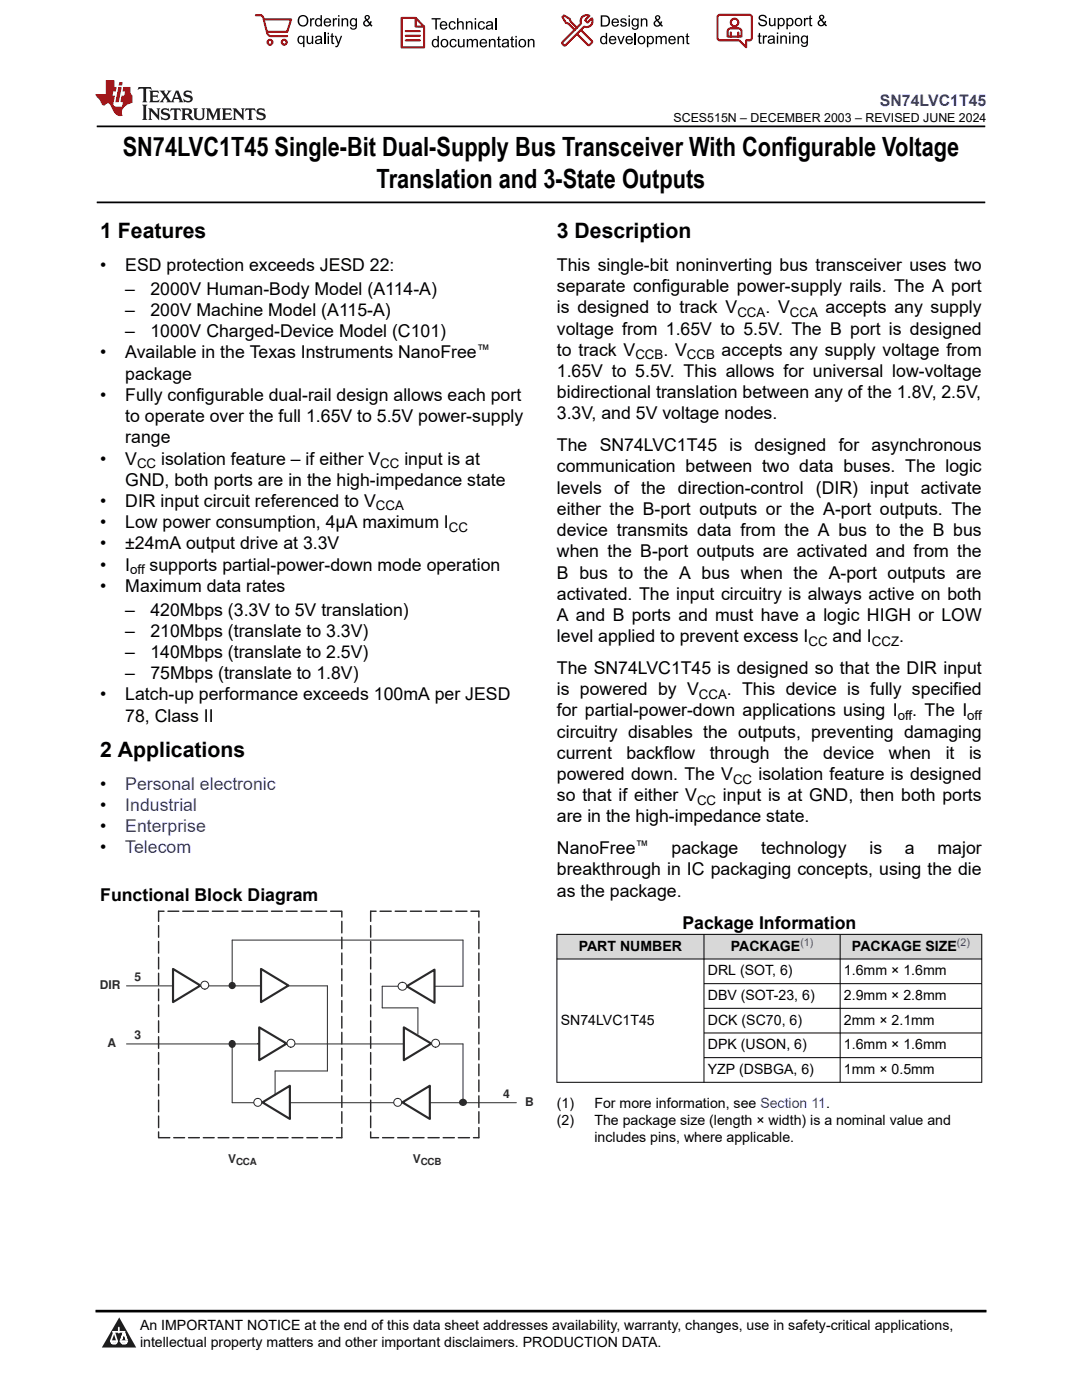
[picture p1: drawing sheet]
<svg xmlns="http://www.w3.org/2000/svg" width="216mm" height="279mm" viewBox="0 0 216 279" stroke-linecap="round" stroke-linejoin="round" font-family="sans-serif">
<path d="M19.3 25.2h177.3M19.3 40.4h177.3" fill="none" stroke="#000" stroke-width=".35"/>
<path d="M46.3 187.6h46.1M76.3 196.8h16.1M25.2 208.3h67.2M46.3 220.1h56.7" fill="none" stroke="#2b292a" stroke-width=".2"/>
<circle cx="92.4" cy="220" r=".61" fill="#2b292a"/>
<g fill="none" stroke="#2b292a" stroke-width=".29">
<path d="M92.4 220.1h.1"/>
<circle cx="92.4" cy="220" r=".61"/>
</g>
<path d="M51.7 205l5.5 3.3-5.5 3.3z" fill="#fff"/>
<path d="M51.7 205l5.5 3.3-5.5 3.3z" fill="none" stroke="#2b292a" stroke-width=".43"/>
<path d="M51.4 208.3h.1" fill="none" stroke="#2b292a" stroke-width=".29"/>
<path d="M58.1 208.3h.1" fill="none" stroke="#2b292a" stroke-width=".2"/>
<circle cx="58.1" cy="208.2" r=".79" fill="#fff"/>
<g fill="none" stroke="#2b292a" stroke-width=".2">
<path d="M25.2 196.8h40.1"/>
<circle cx="58.1" cy="208.2" r=".79"/>
</g>
<circle cx="46.3" cy="196.7" r=".58" fill="#2b292a"/>
<g fill="none" stroke="#2b292a" stroke-width=".29">
<path d="M46.3 196.8h.1"/>
<circle cx="46.3" cy="196.7" r=".58"/>
</g>
<path d="M34.5 193.4l5.5 3.3-5.5 3.3z" fill="#fff"/>
<path d="M34.5 193.4l5.5 3.3-5.5 3.3z" fill="none" stroke="#2b292a" stroke-width=".43"/>
<path d="M40 196.7h.1" fill="none" stroke="#2b292a" stroke-width=".29"/>
<path d="M40.9 196.6h.1" fill="none" stroke="#2b292a" stroke-width=".2"/>
<circle cx="40.9" cy="196.6" r=".79" fill="#fff"/>
<g fill="none" stroke="#2b292a" stroke-width=".2">
<path d="M46.3 187.6v9.2"/>
<circle cx="40.9" cy="196.6" r=".79"/>
</g>
<path d="M52.4 220l5.4-3.3v6.6z" fill="#fff"/>
<path d="M52.4 220l5.4-3.3v6.6z" fill="none" stroke="#2b292a" stroke-width=".43"/>
<path d="M52.4 220h.1" fill="none" stroke="#2b292a" stroke-width=".29"/>
<path d="M51.5 220.1h.1" fill="none" stroke="#2b292a" stroke-width=".2"/>
<circle cx="51.4" cy="220" r=".79" fill="#fff"/>
<g fill="none" stroke="#2b292a" stroke-width=".2">
<path d="M76.3 196.8v4.3"/>
<circle cx="51.4" cy="220" r=".79"/>
</g>
<path d="M52.1 193.4l5.5 3.3-5.5 3.3z" fill="#fff"/>
<path d="M52.1 193.4l5.5 3.3-5.5 3.3z" fill="none" stroke="#2b292a" stroke-width=".43"/>
<path d="M65.3 196.8v16.9h-10.4v4.8M92.4 187.6v9.2M46.3 208.3v11.8" fill="none" stroke="#2b292a" stroke-width=".2"/>
<circle cx="46.3" cy="208.3" r=".61" fill="#2b292a"/>
<g fill="none" stroke="#2b292a" stroke-width=".29">
<path d="M46.3 208.3h.1"/>
<circle cx="46.3" cy="208.3" r=".61"/>
</g>
<path d="M80.3 220l5.5-3.3v6.6z" fill="#fff"/>
<path d="M80.3 220l5.5-3.3v6.6z" fill="none" stroke="#2b292a" stroke-width=".43"/>
<path d="M80.3 220h.1" fill="none" stroke="#2b292a" stroke-width=".29"/>
<path d="M79.4 220.1h.1" fill="none" stroke="#2b292a" stroke-width=".2"/>
<circle cx="79.4" cy="220" r=".79" fill="#fff"/>
<circle cx="79.4" cy="220" r=".79" fill="none" stroke="#2b292a" stroke-width=".2"/>
<path d="M80.6 205l5.5 3.3-5.5 3.3z" fill="#fff"/>
<path d="M80.6 205l5.5 3.3-5.5 3.3z" fill="none" stroke="#2b292a" stroke-width=".43"/>
<path d="M86.9 208.3h.1" fill="none" stroke="#2b292a" stroke-width=".2"/>
<circle cx="86.9" cy="208.2" r=".79" fill="#fff"/>
<g fill="none" stroke="#2b292a" stroke-width=".2">
<path d="M92.4 208.3v11.8"/>
<circle cx="86.9" cy="208.2" r=".79"/>
</g>
<path d="M81.2 196.8l5.5-3.3v6.6z" fill="#fff"/>
<path d="M81.2 196.8l5.5-3.3v6.6z" fill="none" stroke="#2b292a" stroke-width=".43"/>
<path d="M81.2 196.8h.1" fill="none" stroke="#2b292a" stroke-width=".29"/>
<path d="M80.3 196.9h.1" fill="none" stroke="#2b292a" stroke-width=".2"/>
<circle cx="80.3" cy="196.9" r=".82" fill="#fff"/>
<g fill="none" stroke="#2b292a" stroke-width=".2">
<path d="M76.3 201.1h7.1v5.3"/>
<circle cx="80.3" cy="196.9" r=".82"/>
</g>
<path d="M74 181.9h21.6M95.6 227.1h-21.6" fill="none" stroke="#2b292a" stroke-width=".29" stroke-dasharray="2.2 .8" stroke-dashoffset="1.2"/>
<path d="M68.2 181.9v45.2M95.6 181.9v45.2M31.6 227.1v-45.2M74 227.1v-45.2" fill="none" stroke="#2b292a" stroke-width=".29" stroke-dasharray="2.3 .9" stroke-dashoffset="1.2"/>
<path d="M31.6 181.9h36.6M68.2 227.1h-36.6" fill="none" stroke="#2b292a" stroke-width=".29" stroke-dasharray="2.2 .8" stroke-dashoffset="1.1"/>
<g fill="#d8d8d8">
<path d="M111.1 186.5h84.8v4.9h-84.8z" fill-rule="evenodd"/>
<path d="M111.2 186.5h29.2v4.8h-29.2z" fill-rule="evenodd"/>
<path d="M140.5 186.5h27.1v4.8h-27.1z" fill-rule="evenodd"/>
<path d="M167.7 186.5h28.1v4.8h-28.1z" fill-rule="evenodd"/>
</g>
<path d="M111.1 186.5h84.9M111.1 191.4h84.9M111.1 186.4v29.7M140.5 186.4v29.7M140.5 196.3h55.5M167.6 186.4v29.7M195.9 186.4v29.7M111.1 216h84.9M140.5 201.2h55.5M140.5 206.2h55.5M140.5 211.1h55.5" fill="none" stroke="#000" stroke-width=".2"/>
<path d="M0 0h215.9v23.8h-215.9z" fill-rule="evenodd" fill="#fff"/>
<path d="M27.7 17.4l-.2 .6 .5-.3h.6v.1v2.2l-.2 .4h1l-.2-.4v-2.2v-.1h.5l.5 .3-.1-.6zM29.8 18.1l.2 .4v1.5l-.2 .4h1.9l.1-.6a1.08 1.08 0 0 1-1.3 .2v-.7h.6l.4 .2v-.6l-.4 .2h-.6v-.6l.2-.1a1 1 0 0 1 1 .2l-.1-.5zM31.8 18.1l1 1.1-1 1.2h.9l-.2-.2 .4-.7 .5 .7-.2 .2h1.6l-.2-.2 .1-.4h1l.1 .4-.1 .2h.9l-.2-.3-.8-2h-.5l-1 2.2-.8-1.1 .9-1.1h-.8l.2 .2-.5 .7-.3-.7 .1-.2zM35.2 18.5l.4 1h-.8zM36.8 18.2a.65 .65 0 0 0-.2 .7 .65 .65 0 0 0 .6 .5l.7 .2 .1 .2a.79 .79 0 0 1-.7 .4 .79 .79 0 0 1-.7-.5l.1 .7 .2-.1a.93 .93 0 0 0 1.1 .1 .93 .93 0 0 0 .4-1 1.46 1.46 0 0 0-1.2-.6l-.1-.3a1.09 1.09 0 0 1 1.2 .2l-.2-.6-.1 .1-.6-.2zM28.4 20.9l.2 .4v2.3l-.2 .3h1l-.2-.3v-2.3l.2-.4zM29.6 21.6l.2 .4v1.6l-.2 .3h.8l-.3-.3v-1.4l1.7 1.8v-2l.2-.4h-.8l.2 .2 .1 1.1-1.2-1.3zM32.3 21.8a.65 .65 0 0 0-.2 .7 .65 .65 0 0 0 .7 .4l.6 .2 .1 .2a.79 .79 0 0 1-.7 .4 .79 .79 0 0 1-.7-.5l.1 .7 .2-.1a.93 .93 0 0 0 1.1 .1 .93 .93 0 0 0 .4-.9 1.46 1.46 0 0 0-1.2-.6l-.1-.4a1.09 1.09 0 0 1 1.2 .2l-.2-.6-.1 .1-.6-.1zM34.1 21.6l-.1 .7a.63 .63 0 0 1 .7-.4l.1 1.7-.3 .3h1l-.2-.3v-1.7a.66 .66 0 0 1 .8 .4l-.1-.7zM36.2 21.6l.2 .4v1.6l-.2 .3h.9l-.2-.2v-.7h.5l.1 .2a.79 .79 0 0 0 1.2 .6l-1-.9a.61 .61 0 0 0 .6-.6 .61 .61 0 0 0-.5-.6zM36.9 21.9h.2a.47 .47 0 0 1 .5 .1 .47 .47 0 0 1 .1 .5l-.2 .2h-.6zM38.5 21.6l.2 .2a2.27 2.27 0 0 0 .4 2 1.04 1.04 0 0 0 1.7-.7v-1.3l.2-.2h-.8l.2 .4v1.1a.6 .6 0 0 1-.6 .6 .6 .6 0 0 1-.6-.6v-1.1l.3-.4zM41.1 21.6l.2 .4v1.6l-.2 .3h.7l-.2-.3v-1.5l.9 1.9 .8-1.9v1.5l-.2 .3h1l-.3-.3v-1.6l.3-.4h-.8l-.7 1.5-.7-1.5zM44.3 21.6l.2 .4v1.6l-.2 .3h1.9l.1-.5a1.09 1.09 0 0 1-1.3 .1v-.6h.6l.4 .1v-.6l-.4 .2h-.6v-.6l.2-.1a1.01 1.01 0 0 1 1 .3l-.1-.6zM46.4 21.6l.3 .4v1.6l-.3 .3h.8l-.2-.3v-1.4l1.6 1.8v-2l.2-.4h-.7l.2 .2v1.1l-1.2-1.3zM49 21.6l-.1 .7a.63 .63 0 0 1 .8-.4v1.7l-.3 .3h1l-.2-.3v-1.7a.66 .66 0 0 1 .8 .4l-.1-.7zM51.4 21.8a.65 .65 0 0 0-.2 .7 .65 .65 0 0 0 .6 .4l.6 .2 .2 .2a.79 .79 0 0 1-.8 .4 .79 .79 0 0 1-.6-.5l.1 .7 .2-.1a.93 .93 0 0 0 1 .1 .93 .93 0 0 0 .5-.9 1.46 1.46 0 0 0-1.3-.6l-.1-.4a1.09 1.09 0 0 1 1.3 .2l-.2-.6-.2 .1-.5-.1z" fill="#231f20"/>
<path d="M21.1 16v2.8h-2.1l.1 .3 .9 1a.95 .95 0 0 0 .9 .9 .59 .59 0 0 1 .6-.4 .59 .59 0 0 1 .5 .4l.4 .8a1.59 1.59 0 0 0 2.1 1.3 1.61 1.61 0 0 1 1-2.2l1-.4-.1-1.5a1.59 1.59 0 0 1-.4-1.6h-1.4l-.2 .9h.5l-.1 .8h-.5l-.2 1v.2l.4 .1-.2 .9h-.6a.73 .73 0 0 1-1.1-.7l.3-1.5h-.5l.2-.8h.5l.2-.9h-.5v-1.4zM23.6 17.4l-.6 3h.7l.6-3zM23.8 16.4l-.1 .7h.7l.1-.7z" fill="#ed1c24"/>
<g fill="#000">
<path d="M59.4 4.2a1.12 1.12 0 0 1 2.2 0 1.12 1.12 0 0 1-2.2 0zM59.9 3.5a.89 .89 0 0 0-.1 1.1 .89 .89 0 0 0 1.1 .4 .88 .88 0 0 0 .3-1.3 .88 .88 0 0 0-1.3-.2z" fill-rule="evenodd"/>
<path d="M59.5 7.3l.5-.2 .5 .3v-.3h.3v2.3h-.3v-.8a.74 .74 0 0 1-1 0 .74 .74 0 0 1-.1-1zM59.8 7.5a.57 .57 0 0 0-.2 .7 .57 .57 0 0 0 .8 .2 .57 .57 0 0 0 .1-.7 .57 .57 0 0 0-.7-.2z" fill-rule="evenodd"/>
<path d="M61.9 3.6h.2v.3l.2-.2 .3-.1 .2 .1-.1 .3a.36 .36 0 0 0-.5 0 .36 .36 0 0 0 0 .4v.9h-.3z" fill-rule="evenodd"/>
<path d="M61.2 7.1h.3v.9a.41 .41 0 0 0 .4 .6 .41 .41 0 0 0 .3-.6v-.9h.3v1.7h-.2v-.3a.58 .58 0 0 1-.7 .3 .58 .58 0 0 1-.4-.6z" fill-rule="evenodd"/>
<path d="M63 3.8l.5-.2 .5 .2v-.8h.2v2.3h-.2v-.2a.75 .75 0 0 1-1-.1 .75 .75 0 0 1-.1-1zM63.2 4a.57 .57 0 0 0-.1 .7 .57 .57 0 0 0 .8 .2 .57 .57 0 0 0 .1-.7 .57 .57 0 0 0-.8-.2z" fill-rule="evenodd"/>
<path d="M63 7.3a.74 .74 0 0 1 1-.1 .74 .74 0 0 1 .3 .9v.7h-.3v-.2a.57 .57 0 0 1-.8 .2 .57 .57 0 0 1-.2-.8l1-.3a.41 .41 0 0 0-.4-.4 .41 .41 0 0 0-.4 .4l-.3-.1zM63.2 8.2a.35 .35 0 0 0 .2 .5 .35 .35 0 0 0 .5-.3l.1-.4z" fill-rule="evenodd"/>
<path d="M65.4 6.5h.3v.3h-.3zM65.4 7.1h.3v1.7h-.3z" fill-rule="evenodd"/>
<path d="M64.8 3.8a.76 .76 0 0 1 .9-.1 .76 .76 0 0 1 .4 .8h-1.2a.47 .47 0 0 0 .3 .6 .47 .47 0 0 0 .6-.4l.3 .1a.82 .82 0 0 1-1.3 .3 .82 .82 0 0 1 0-1.3zM65 4l-.1 .3h.9l-.3-.4z" fill-rule="evenodd"/>
<path d="M66.4 3.6h.3v.3l.1-.2 .4-.1 .1 .1-.1 .3a.36 .36 0 0 0-.4 0 .36 .36 0 0 0-.1 .4v.9h-.3z" fill-rule="evenodd"/>
<path d="M66.1 6.7l.3-.1v.5h.3v.3h-.3v.9l.1 .2h.2v.3a.41 .41 0 0 1-.4-.1 .41 .41 0 0 1-.2-.4v-.9h-.2v-.3h.2z" fill-rule="evenodd"/>
<path d="M66.8 7.1h.3l.4 1.4 .5-1.4h.3l-.6 1.7a.57 .57 0 0 1-.8 .6v-.3a.37 .37 0 0 0 .5-.3z" fill-rule="evenodd"/>
<path d="M67.5 3h.2v.3h-.2zM67.5 3.6h.2v1.7h-.2z" fill-rule="evenodd"/>
<path d="M68.2 3.6h.2v.3a.58 .58 0 0 1 .7-.3 .58 .58 0 0 1 .4 .7v1h-.3v-1a.4 .4 0 0 0-.4-.5 .4 .4 0 0 0-.4 .6v.9h-.2z" fill-rule="evenodd"/>
<path d="M70 3.8l.5-.2 .5 .2v-.2h.2v1.5a.71 .71 0 0 1-.5 .8 .71 .71 0 0 1-.8-.5h.2a.46 .46 0 0 0 .6 .3 .46 .46 0 0 0 .3-.6 .78 .78 0 0 1-1.1-.2 .78 .78 0 0 1 .1-1.1zM70.2 4a.53 .53 0 0 0-.1 .8 .53 .53 0 0 0 .8 0 .54 .54 0 0 0 0-.7 .54 .54 0 0 0-.7-.1z" fill-rule="evenodd"/>
<path d="M72.9 3.1a.53 .53 0 0 1 .8 .1 .53 .53 0 0 1-.3 .8l.4 .5 .1-.3 .3 .1-.2 .5 .3 .3-.2 .2-.3-.3a.71 .71 0 0 1-1.2 .1 .71 .71 0 0 1 .4-1.1l-.3-.5zM73 3.5a.3 .3 0 0 0 .6 0 .3 .3 0 0 0-.6 0zM72.9 4.3a.45 .45 0 0 0 0 .7 .45 .45 0 0 0 .7-.2l-.5-.6z" fill-rule="evenodd"/>
<path d="M86.1 3.6h1.8v.3h-.7v2h-.3v-2h-.8z" fill-rule="evenodd"/>
<path d="M86.3 8l.5-.2 .5 .2v-.8h.3v2.2h-.3v-.2a.76 .76 0 0 1-1 0 .76 .76 0 0 1-.1-1zM86.6 8.1a.58 .58 0 0 0-.2 .8 .58 .58 0 0 0 .8 .2 .58 .58 0 0 0 .1-.8 .58 .58 0 0 0-.7-.2z" fill-rule="evenodd"/>
<path d="M88.2 7.9a.81 .81 0 0 1 1.1 .2 .81 .81 0 0 1-.2 1.1 .81 .81 0 0 1-1.1-.1l-.1-.8zM88.3 8.1a.57 .57 0 0 0 0 .9 .57 .57 0 0 0 .8 0 .57 .57 0 0 0 0-.8 .57 .57 0 0 0-.8-.1z" fill-rule="evenodd"/>
<path d="M88 4.4a.77 .77 0 0 1 .9-.1 .77 .77 0 0 1 .4 .8h-1.3a.48 .48 0 0 0 .4 .6 .48 .48 0 0 0 .6-.3h.3a.83 .83 0 0 1-1.3 .4 .83 .83 0 0 1 0-1.4zM88.2 4.6l-.2 .3h1l-.3-.4z" fill-rule="evenodd"/>
<path d="M89.7 4.4a.7 .7 0 0 1 1.2 .3l-.2 .1a.45 .45 0 0 0-.6-.3 .45 .45 0 0 0-.3 .6 .45 .45 0 0 0 .3 .6 .45 .45 0 0 0 .6-.4h.3a.76 .76 0 0 1-1.1 .6 .76 .76 0 0 1-.3-1.1z" fill-rule="evenodd"/>
<path d="M89.9 8a.7 .7 0 0 1 1.2 .3h-.3a.45 .45 0 0 0-.5-.3 .45 .45 0 0 0-.3 .6 .45 .45 0 0 0 .3 .6 .45 .45 0 0 0 .6-.4l.2 .1a.76 .76 0 0 1-1 .5 .76 .76 0 0 1-.4-1.1z" fill-rule="evenodd"/>
<path d="M91.2 3.6h.3v.8a.59 .59 0 0 1 .7-.2 .59 .59 0 0 1 .3 .7v1h-.2v-1a.4 .4 0 0 0-.5-.4 .4 .4 0 0 0-.3 .5v.9h-.3z" fill-rule="evenodd"/>
<path d="M91.4 7.8h.2v.9a.41 .41 0 0 0 .5 .5 .41 .41 0 0 0 .3-.5v-.9h.3v1.6h-.3v-.2a.58 .58 0 0 1-.7 .3 .58 .58 0 0 1-.3-.7z" fill-rule="evenodd"/>
<path d="M93 4.2h.2v.3a.59 .59 0 0 1 .7-.3 .59 .59 0 0 1 .4 .7v1h-.3v-1a.41 .41 0 0 0-.4-.5 .41 .41 0 0 0-.4 .6v.9h-.2z" fill-rule="evenodd"/>
<path d="M93.1 7.8h.3v.2a.56 .56 0 0 1 1 0 .54 .54 0 0 1 .6-.2 .54 .54 0 0 1 .4 .5v1.1h-.3v-1a.34 .34 0 0 0-.3-.4 .34 .34 0 0 0-.4 .3v1.1h-.3v-1a.38 .38 0 0 0-.5-.4 .38 .38 0 0 0-.2 .6v.8h-.3z" fill-rule="evenodd"/>
<path d="M94.7 3.6h.3v.3h-.3zM94.7 4.2h.3v1.7h-.3z" fill-rule="evenodd"/>
<path d="M95.5 4.4a.7 .7 0 0 1 1.3 .3l-.3 .1a.45 .45 0 0 0-.6-.3 .45 .45 0 0 0-.3 .6 .45 .45 0 0 0 .3 .6 .45 .45 0 0 0 .6-.4h.3a.76 .76 0 0 1-1.1 .6 .76 .76 0 0 1-.3-1.1z" fill-rule="evenodd"/>
<path d="M95.9 8a.77 .77 0 0 1 .9-.2 .77 .77 0 0 1 .4 .9h-1.2a.48 .48 0 0 0 .3 .5 .48 .48 0 0 0 .6-.3h.3a.83 .83 0 0 1-1.3 .4 .83 .83 0 0 1 0-1.3zM96.1 8.1l-.1 .4h.9l-.2-.5z" fill-rule="evenodd"/>
<path d="M97.5 7.8h.3v.2a.59 .59 0 0 1 .7-.2 .59 .59 0 0 1 .4 .6v1h-.3v-1a.41 .41 0 0 0-.5-.4 .41 .41 0 0 0-.3 .5v.9h-.3z" fill-rule="evenodd"/>
<path d="M97.1 4.4a.74 .74 0 0 1 1-.1 .74 .74 0 0 1 .3 .9v.7h-.3v-.2a.59 .59 0 0 1-.8 .2 .59 .59 0 0 1-.3-.8l1.1-.3a.42 .42 0 0 0-.4-.4 .42 .42 0 0 0-.5 .4l-.2-.1zM97.3 5.3a.36 .36 0 0 0 .2 .5 .36 .36 0 0 0 .5-.2l.1-.5z" fill-rule="evenodd"/>
<path d="M99.4 7.4l.2-.2v.6h.3v.2h-.3v1l.1 .2h.2l.1 .2a.41 .41 0 0 1-.5 0 .41 .41 0 0 1-.1-.4v-1h-.2v-.2h.2z" fill-rule="evenodd"/>
<path d="M100.3 8a.74 .74 0 0 1 .9-.2 .74 .74 0 0 1 .3 .9l.1 .7h-.3v-.2a.59 .59 0 0 1-.8 .3 .59 .59 0 0 1-.3-.8l1-.3a.42 .42 0 0 0-.3-.4 .42 .42 0 0 0-.5 .3h-.3zM100.5 8.8a.36 .36 0 0 0 .1 .5 .36 .36 0 0 0 .5-.2l.2-.5z" fill-rule="evenodd"/>
<path d="M102 7.4l.3-.2v.6h.3v.2h-.3v1l.1 .2h.2v.2a.41 .41 0 0 1-.5 0 .41 .41 0 0 1-.1-.4v-1h-.2v-.2h.2z" fill-rule="evenodd"/>
<path d="M102.8 7.2h.3v.3h-.3zM102.8 7.8h.3v1.6h-.3z" fill-rule="evenodd"/>
<path d="M103.7 7.9a.81 .81 0 0 1 1.1 .2 .81 .81 0 0 1-.1 1.1 .81 .81 0 0 1-1.2-.1v-.8zM103.9 8.1a.57 .57 0 0 0-.1 .9 .57 .57 0 0 0 .8 0 .57 .57 0 0 0 0-.8 .57 .57 0 0 0-.7-.1z" fill-rule="evenodd"/>
<path d="M105.3 7.8h.3v.2a.59 .59 0 0 1 .7-.2 .59 .59 0 0 1 .4 .6v1h-.3v-1a.41 .41 0 0 0-.5-.4 .41 .41 0 0 0-.3 .5v.9h-.3z" fill-rule="evenodd"/>
<path d="M119.9 3.1h.7a1.12 1.12 0 0 1 1.1 1.1 1.12 1.12 0 0 1-1 1.1h-.8zM120.2 3.3v1.7h.4a.86 .86 0 0 0 .8-.8 .86 .86 0 0 0-.8-.9z" fill-rule="evenodd"/>
<path d="M119.9 7.4l.5-.3 .5 .3v-.8h.2v2.2h-.2v-.2a.75 .75 0 0 1-1 0 .75 .75 0 0 1-.1-1zM120.1 7.5a.57 .57 0 0 0-.1 .8 .57 .57 0 0 0 .8 .2 .57 .57 0 0 0 .1-.8 .57 .57 0 0 0-.8-.2z" fill-rule="evenodd"/>
<path d="M121.7 7.4a.76 .76 0 0 1 .9-.2 .76 .76 0 0 1 .4 .9h-1.2a.47 .47 0 0 0 .3 .5 .47 .47 0 0 0 .6-.3h.3a.82 .82 0 0 1-1.3 .4 .82 .82 0 0 1 0-1.3zM121.9 7.5l-.1 .3h.9l-.3-.4z" fill-rule="evenodd"/>
<path d="M122.2 3.9a.76 .76 0 0 1 .9-.2 .76 .76 0 0 1 .4 .9h-1.2a.47 .47 0 0 0 .4 .5 .47 .47 0 0 0 .5-.3h.3a.82 .82 0 0 1-1.3 .4 .82 .82 0 0 1 0-1.3zM122.5 4l-.2 .3h.9l-.2-.4z" fill-rule="evenodd"/>
<path d="M123.9 3.8a.71 .71 0 0 1 1.1 .3h-.2a.32 .32 0 0 0-.4-.3 .32 .32 0 0 0-.3 .4h.1a.75 .75 0 0 1 .9 .8 .72 .72 0 0 1-.7 .3 .72 .72 0 0 1-.7-.5h.3a.36 .36 0 0 0 .4 .4 .36 .36 0 0 0 .3-.5 .8 .8 0 0 1-.9-.7z" fill-rule="evenodd"/>
<path d="M123.2 7.2h.3l.4 1.3 .5-1.3h.3l-.7 1.6h-.2z" fill-rule="evenodd"/>
<path d="M125.4 3.1h.3v.3h-.3zM125.4 3.7h.3v1.6h-.3z" fill-rule="evenodd"/>
<path d="M125 7.4a.76 .76 0 0 1 .9-.2 .76 .76 0 0 1 .4 .9h-1.2a.47 .47 0 0 0 .3 .5 .47 .47 0 0 0 .6-.3h.3a.82 .82 0 0 1-1.3 .4 .82 .82 0 0 1 0-1.3zM125.2 7.5l-.1 .3h.9l-.2-.4z" fill-rule="evenodd"/>
<path d="M126.2 3.9l.5-.3 .5 .3v-.2h.2v1.4a.71 .71 0 0 1-.5 .8 .71 .71 0 0 1-.8-.5l.2 .1a.46 .46 0 0 0 .6 .2 .46 .46 0 0 0 .3-.6 .78 .78 0 0 1-1.1-.1 .78 .78 0 0 1 .1-1.1zM126.4 4a.53 .53 0 0 0-.1 .8 .53 .53 0 0 0 .8 0 .54 .54 0 0 0 0-.7 .54 .54 0 0 0-.7-.1z" fill-rule="evenodd"/>
<path d="M127.5 7.3a.8 .8 0 0 1 1.1 .2 .8 .8 0 0 1-.1 1.1 .8 .8 0 0 1-1.2-.1v-.8zM127.7 7.5a.56 .56 0 0 0-.1 .9 .56 .56 0 0 0 .8-.1 .56 .56 0 0 0 0-.7 .56 .56 0 0 0-.7-.1z" fill-rule="evenodd"/>
<path d="M127.9 3.7h.2v.2a.58 .58 0 0 1 .7-.2 .58 .58 0 0 1 .4 .6v1h-.3v-1a.4 .4 0 0 0-.4-.4 .4 .4 0 0 0-.4 .5v.9h-.2z" fill-rule="evenodd"/>
<path d="M129.1 7.2h.2v.2a.72 .72 0 0 1 1-.1 .72 .72 0 0 1 .2 1 .64 .64 0 0 1-.5 .5 .64 .64 0 0 1-.6-.2v.8h-.3zM129.5 7.5a.56 .56 0 0 0-.2 .8 .56 .56 0 0 0 .8 .2 .56 .56 0 0 0 .1-.8 .56 .56 0 0 0-.7-.2z" fill-rule="evenodd"/>
<path d="M130.8 7.2h.3v.2a.55 .55 0 0 1 .9 0 .53 .53 0 0 1 .6-.3 .53 .53 0 0 1 .4 .6v1.1h-.2v-1a.34 .34 0 0 0-.3-.4 .34 .34 0 0 0-.4 .3v1.1h-.3v-1a.37 .37 0 0 0-.5-.4 .37 .37 0 0 0-.2 .6v.8h-.3z" fill-rule="evenodd"/>
<path d="M130.8 3.2a.53 .53 0 0 1 .9 .1 .53 .53 0 0 1-.4 .8l.4 .5 .2-.4 .2 .1-.2 .5 .4 .3-.2 .3-.3-.4a.71 .71 0 0 1-1.2 .1 .71 .71 0 0 1 .3-1.1l-.2-.5zM130.9 3.6a.3 .3 0 0 0 .6 0 .3 .3 0 0 0-.6 0zM130.9 4.3a.45 .45 0 0 0 0 .7 .45 .45 0 0 0 .7-.2l-.5-.6z" fill-rule="evenodd"/>
<path d="M133.6 7.4a.76 .76 0 0 1 .9-.2 .76 .76 0 0 1 .3 .9h-1.2a.47 .47 0 0 0 .4 .5 .47 .47 0 0 0 .6-.3h.2a.82 .82 0 0 1-1.2 .4 .82 .82 0 0 1 0-1.3zM133.8 7.5l-.2 .3h1l-.3-.4z" fill-rule="evenodd"/>
<path d="M135.2 7.2h.2v.2a.58 .58 0 0 1 .7-.2 .58 .58 0 0 1 .4 .6v1h-.3v-1a.4 .4 0 0 0-.4-.4 .4 .4 0 0 0-.3 .5v.9h-.3z" fill-rule="evenodd"/>
<path d="M137 6.8l.3-.2v.6h.2v.2h-.2v1v.2h.2l.1 .2a.41 .41 0 0 1-.5 0 .41 .41 0 0 1-.1-.5v-.9h-.2v-.2h.2z" fill-rule="evenodd"/>
<path d="M151.6 3.1a.88 .88 0 0 1 1.4 .5h-.3a.49 .49 0 0 0-.5-.5 .49 .49 0 0 0-.5 .6l.1 .1a1.06 1.06 0 0 1 1.2 1 .95 .95 0 0 1-.9 .4 .95 .95 0 0 1-.8-.7h.3a.58 .58 0 0 0 .6 .5 .58 .58 0 0 0 .5-.6l-.2-.1a.95 .95 0 0 1-1.1-.9z" fill-rule="evenodd"/>
<path d="M151.4 6.7l.3-.2v.6h.2v.2h-.2v1v.2h.2l.1 .2a.41 .41 0 0 1-.5 0 .41 .41 0 0 1-.1-.5v-.9h-.2v-.2h.2z" fill-rule="evenodd"/>
<path d="M152.2 7.1h.3v.2l.1-.2h.4h.1l-.1 .3a.36 .36 0 0 0-.4 0 .36 .36 0 0 0-.1 .5v.8h-.3z" fill-rule="evenodd"/>
<path d="M153.3 7.3a.74 .74 0 0 1 1-.2 .74 .74 0 0 1 .3 .9l.1 .7h-.3l-.1-.2a.57 .57 0 0 1-.8 .3 .57 .57 0 0 1-.1-.9l.9-.2a.41 .41 0 0 0-.4-.4 .41 .41 0 0 0-.4 .3h-.3zM153.5 8.1a.35 .35 0 0 0 .2 .5 .35 .35 0 0 0 .5-.2l.1-.5z" fill-rule="evenodd"/>
<path d="M153.4 3.6h.3v.9a.41 .41 0 0 0 .4 .5 .41 .41 0 0 0 .4-.5v-.9h.2v1.6h-.2v-.2a.58 .58 0 0 1-.7 .2 .58 .58 0 0 1-.4-.6z" fill-rule="evenodd"/>
<path d="M155 6.5h.3v.3h-.3zM155 7.1h.3v1.6h-.3z" fill-rule="evenodd"/>
<path d="M155.2 3.6h.2v.2a.72 .72 0 0 1 1-.1 .72 .72 0 0 1 .2 1 .64 .64 0 0 1-.5 .5 .64 .64 0 0 1-.6-.2v.8h-.3zM155.6 3.9a.56 .56 0 0 0-.2 .8 .56 .56 0 0 0 .8 .2 .56 .56 0 0 0 .1-.8 .56 .56 0 0 0-.7-.2z" fill-rule="evenodd"/>
<path d="M155.7 7.1h.3v.2a.58 .58 0 0 1 .7-.2 .58 .58 0 0 1 .3 .6v1h-.3v-1a.4 .4 0 0 0-.4-.4 .4 .4 0 0 0-.3 .5v.9h-.3z" fill-rule="evenodd"/>
<path d="M156.9 3.6h.3v.2a.72 .72 0 0 1 .9-.1 .72 .72 0 0 1 .2 1 .64 .64 0 0 1-.4 .5 .64 .64 0 0 1-.7-.2v.8h-.3zM157.3 3.9a.56 .56 0 0 0-.1 .8 .56 .56 0 0 0 .7 .2 .56 .56 0 0 0 .2-.8 .56 .56 0 0 0-.8-.2z" fill-rule="evenodd"/>
<path d="M157.4 6.5h.3v.3h-.3zM157.4 7.1h.3v1.6h-.3z" fill-rule="evenodd"/>
<path d="M158.1 7.1h.3v.2a.58 .58 0 0 1 .7-.2 .58 .58 0 0 1 .4 .6v1h-.3v-1a.4 .4 0 0 0-.5-.4 .4 .4 0 0 0-.3 .5v.9h-.3z" fill-rule="evenodd"/>
<path d="M158.8 3.7a.8 .8 0 0 1 1.1 .2 .8 .8 0 0 1-.1 1.1 .8 .8 0 0 1-1.1-.1l-.1-.8zM159 3.9a.56 .56 0 0 0-.1 .9 .56 .56 0 0 0 .9 0 .56 .56 0 0 0-.1-.8 .56 .56 0 0 0-.7-.1z" fill-rule="evenodd"/>
<path d="M160 7.3l.5-.2 .5 .2v-.2h.2v1.4a.71 .71 0 0 1-.5 .9 .71 .71 0 0 1-.9-.5h.3a.46 .46 0 0 0 .6 .2 .46 .46 0 0 0 .2-.6 .78 .78 0 0 1-1-.1 .78 .78 0 0 1 .1-1.1zM160.2 7.4a.53 .53 0 0 0-.1 .8 .53 .53 0 0 0 .8 0 .54 .54 0 0 0 0-.7 .54 .54 0 0 0-.7-.1z" fill-rule="evenodd"/>
<path d="M160.4 3.6h.3v.2l.1-.2h.4h.1l-.1 .3a.36 .36 0 0 0-.4 0 .36 .36 0 0 0-.1 .5v.8h-.3z" fill-rule="evenodd"/>
<path d="M161.5 3.2l.3-.2v.6h.3v.2h-.3v1v.2h.3v.2a.41 .41 0 0 1-.5 0 .41 .41 0 0 1-.1-.5v-.9h-.2v-.2h.2z" fill-rule="evenodd"/>
<path d="M163.6 3.1a.53 .53 0 0 1 .8 .1 .53 .53 0 0 1-.3 .8l.4 .5 .1-.3h.3l-.2 .5 .3 .3-.2 .3-.3-.3a.71 .71 0 0 1-1.2 .1 .71 .71 0 0 1 .4-1.2l-.3-.5zM163.7 3.5a.3 .3 0 0 0 .5 0 .3 .3 0 0 0-.5 0zM163.6 4.2a.45 .45 0 0 0 0 .8 .45 .45 0 0 0 .7-.3l-.5-.6z" fill-rule="evenodd"/>
</g>
<path d="M64.8 6.5v2.3M98.9 3.6v2.3M126.8 6.6v2.2" fill="none" stroke="#000" stroke-width=".28"/>
<g fill="none" stroke="#de0000" stroke-width=".42">
<path d="M51.1 3l1 .1a1.4 1.4 0 0 1 .6 1.2l.7 2.5a.95 .95 0 0 0 1.1 .4h2.8M52.7 3.9h5.4l-.8 2.4h-4M80.1 3.6h2.8v1.7h1.7v4.2h-4.5zM81 7.1h2.8M81 6.2h2.8M81 8.1h2.8M82.9 3.6l1.7 1.7M115.1 5.5l-1.3-1.2-.1-.5-1.2-.7-.3 .3 .7 1.1 .5 .2 1.3 1.3M115.9 6l2.2 2.2v.3l-.5 .5h-.3l-2.2-2.2zM115.9 6l.7-.7a1.19 1.19 0 0 0 1.3-.3 1.19 1.19 0 0 0 .2-1.4l-.9 .9-.4-.5 .8-.8a1.19 1.19 0 0 0-1.4 .1 1.19 1.19 0 0 0-.2 1.4l-3.8 3.7v.3l.3 .3h.3l2.3-2.2M143.2 3.2l.4-.2h6l.4 .2v4.4l-.2 .4-.9 .1v1.3l-1.4-1.3h-3.9l-.4-.3zM145.4 5.8l.4-.1h1.6a.61 .61 0 0 1 .6 .6v1h-2.8v-1z"/>
<path d="M145.8 6.5v.8M147.3 6.5v.8"/>
<circle cx="53.9" cy="8.4" r=".49"/>
<circle cx="56.7" cy="8.4" r=".49"/>
<circle cx="146.6" cy="4.5" r=".75"/>
</g>
<path d="M0 261.4h215.9v18h-215.9z" fill-rule="evenodd" fill="#fff"/>
<path d="M23.8 262.9l3.4 6h-6.9z" fill="#231f20"/>
<path d="M22.1 267.7h1.3l-.4 .5h-.3a.55 .55 0 0 1-.6-.5z" fill-rule="evenodd" fill="#fff"/>
<path d="M22.1 267.7h1.3l-.4 .5h-.3a.55 .55 0 0 1-.6-.5z" fill="none" stroke="#231f20" stroke-width=".34"/>
<path d="M22.1 267.7h1.3l-.4 .5h-.5zM22.6 265.8h.1M22.6 265.8h2.3zM23.7 265.9h.1M23.7 264.9v1zM24 267.7h.1" fill="none" stroke="#fff" stroke-width=".34"/>
<path d="M24.7 265.8l-.7 1.9z" fill="#fff"/>
<path d="M24.7 265.8l-.7 1.9z" fill="none" stroke="#fff" stroke-width=".34"/>
<path d="M24.7 265.8l.7 1.9z" fill="#fff"/>
<path d="M22.8 265.8l-.7 1.9zM22.8 265.8l.6 1.9zM24.7 265.8l.7 1.9zM25.3 267.7h.1" fill="none" stroke="#fff" stroke-width=".34"/>
<path d="M24.1 267.7h1.3a.65 .65 0 0 1-.6 .5 .65 .65 0 0 1-.7-.5z" fill-rule="evenodd" fill="#fff"/>
<path d="M24.1 267.7h1.3a.65 .65 0 0 1-.6 .5 .65 .65 0 0 1-.7-.5z" fill="none" stroke="#231f20" stroke-width=".34"/>
<path d="M24 267.7h.1M24.1 267.7h1.3l-.4 .5h-.5z" fill="none" stroke="#fff" stroke-width=".34"/>
<path d="M19 261.7h177.8" fill="none" stroke="#000" stroke-width=".53"/>
<g font-size="5.3">
<text x="24.5" y="31.2">SN74LVC1T45 Single-Bit Dual-Supply Bus Transceiver With Configurable Voltage</text>
<text x="75.2" y="37.5">Translation and 3-State Outputs</text>
</g>
<g font-size="4.2">
<text x="20" y="47.5">1 Features</text>
<text x="111.1" y="47.5">3 Description</text>
<text x="20" y="151">2 Applications</text>
</g>
<g font-size="3.5">
<text x="20" y="54.1">•</text>
<text x="25" y="54.1">ESD protection exceeds JESD 22:</text>
<text x="25" y="58.8">–</text>
<text x="30" y="58.8">2000V Human-Body Model (A114-A)</text>
<text x="111.1" y="54.1">This single-bit noninverting bus transceiver uses two</text>
<text x="111.1" y="58.3">separate configurable power-supply rails. The A port</text>
<text x="25" y="63.1">–</text>
<text x="30" y="63.1">200V Machine Model (A115-A)</text>
<text x="111.1" y="62.5">is designed to track V</text>
<text x="152.7" y="62.5">. V</text>
<text x="164.8" y="62.5">accepts any supply</text>
<text x="20" y="71.5">•</text>
<text x="25" y="67.3">–</text>
<text x="25" y="71.5">Available in the Texas Instruments NanoFree</text>
<text x="30" y="67.3">1000V Charged-Device Model (C101)</text>
<text x="111.1" y="66.8">voltage from 1.65V to 5.5V. The B port is designed</text>
<text x="111.1" y="71">to track V</text>
<text x="132.4" y="71">. V</text>
<text x="144" y="71">accepts any supply voltage from</text>
<text x="25" y="75.8">package</text>
<text x="111.1" y="75.2">1.65V to 5.5V. This allows for universal low-voltage</text>
<text x="20" y="80">•</text>
<text x="25" y="80">Fully configurable dual-rail design allows each port</text>
<text x="111.1" y="79.5">bidirectional translation between any of the 1.8V, 2.5V,</text>
<text x="111.1" y="83.7">3.3V, and 5V voltage nodes.</text>
<text x="25" y="84.2">to operate over the full 1.65V to 5.5V power-supply</text>
<text x="25" y="88.5">range</text>
<text x="20" y="92.7">•</text>
<text x="25" y="92.7">V</text>
<text x="32.2" y="92.7">isolation feature – if either V</text>
<text x="80.7" y="92.7">input is at</text>
<text x="111.1" y="94.3">communication between two data buses. The logic</text>
<text x="111.1" y="90.1">The SN74LVC1T45 is designed for asynchronous</text>
<text x="20" y="101.2">•</text>
<text x="25" y="96.9">GND, both ports are in the high-impedance state</text>
<text x="25" y="101.2">DIR input circuit referenced to V</text>
<text x="111.1" y="98.5">levels of the direction-control (DIR) input activate</text>
<text x="20" y="105.4">•</text>
<text x="25" y="105.4">Low power consumption, 4µA maximum I</text>
<text x="111.1" y="102.8">either the B-port outputs or the A-port outputs. The</text>
<text x="111.1" y="107">device transmits data from the A bus to the B bus</text>
<text x="20" y="109.6">•</text>
<text x="20" y="113.9">•</text>
<text x="25" y="109.6">±24mA output drive at 3.3V</text>
<text x="25" y="113.9">I</text>
<text x="29.9" y="113.9">supports partial-power-down mode operation</text>
<text x="111.1" y="111.2">when the B-port outputs are activated and from the</text>
<text x="20" y="118.1">•</text>
<text x="25" y="118.1">Maximum data rates</text>
<text x="111.1" y="115.5">B bus to the A bus when the A-port outputs are</text>
<text x="111.1" y="119.7">activated. The input circuitry is always active on both</text>
<text x="25" y="122.9">–</text>
<text x="30" y="122.9">420Mbps (3.3V to 5V translation)</text>
<text x="111.1" y="123.9">A and B ports and must have a logic HIGH or LOW</text>
<text x="25" y="127.1">–</text>
<text x="25" y="131.3">–</text>
<text x="30" y="127.1">210Mbps (translate to 3.3V)</text>
<text x="30" y="131.3">140Mbps (translate to 2.5V)</text>
<text x="111.1" y="128.2">level applied to prevent excess I</text>
<text x="166.1" y="128.2">and I</text>
<text x="179.4" y="128.2">.</text>
<text x="25" y="135.6">–</text>
<text x="30" y="135.6">75Mbps (translate to 1.8V)</text>
<text x="111.1" y="134.5">The SN74LVC1T45 is designed so that the DIR input</text>
<text x="20" y="139.8">•</text>
<text x="25" y="139.8">Latch-up performance exceeds 100mA per JESD</text>
<text x="111.1" y="138.7">is powered by V</text>
<text x="111.1" y="143">for partial-power-down applications using I</text>
<text x="145" y="138.7">. This device is fully specified</text>
<text x="182" y="143">. The I</text>
<text x="25" y="144">78, Class II</text>
<text x="111.1" y="147.2">circuitry disables the outputs, preventing damaging</text>
<text x="111.1" y="155.7">powered down. The V</text>
<text x="111.1" y="151.4">current</text>
<text x="125" y="151.4">backflow</text>
<text x="141.6" y="151.4">through</text>
<text x="151.3" y="155.7">isolation feature is designed</text>
<text x="156.5" y="151.4">the</text>
<text x="164.3" y="151.4">device</text>
<text x="177.4" y="151.4">when</text>
<text x="188.7" y="151.4">it</text>
<text x="193.4" y="151.4">is</text>
<text x="20" y="157.6">•</text>
<text x="20" y="161.8">•</text>
<text x="111.1" y="159.9">so that if either V</text>
<text x="144.3" y="159.9">input is at GND, then both ports</text>
<text x="20" y="166">•</text>
<text x="111.1" y="164.1">are in the high-impedance state.</text>
<text x="20" y="170.3">•</text>
<text x="111.1" y="170.5">NanoFree</text>
<text x="134" y="170.5">package</text>
<text x="151.9" y="170.5">technology</text>
<text x="173.5" y="170.5">is</text>
<text x="180.6" y="170.5">a</text>
<text x="187.1" y="170.5">major</text>
<text x="20" y="179.8">Functional Block Diagram</text>
<text x="111.1" y="179">as the package.</text>
<text x="111.1" y="174.7">breakthrough in IC packaging concepts, using the die</text>
<text x="136.2" y="185.3">Package Information</text>
</g>
<g font-size="3.5" fill="#00f">
<text x="25" y="157.6">Personal electronic</text>
<text x="25" y="161.8">Industrial</text>
<text x="25" y="166">Enterprise</text>
<text x="25" y="170.3">Telecom</text>
</g>
<text font-size="3.2" fill="#00f" x="175.6" y="21.1">SN74LVC1T45</text>
<g font-size="2.8">
<text x="115.5" y="189.7">PART NUMBER</text>
<text x="145.8" y="189.7">PACKAGE</text>
<text x="170" y="189.7">PACKAGE SIZE</text>
<text x="141.2" y="194.7">DRL (SOT, 6)</text>
<text x="168.4" y="194.7">1.6mm × 1.6mm</text>
<text x="141.2" y="199.6">DBV (SOT-23, 6)</text>
<text x="168.4" y="199.6">2.9mm × 2.8mm</text>
<text x="111.9" y="204.5">SN74LVC1T45</text>
<text x="141.2" y="204.5">DCK (SC70, 6)</text>
<text x="141.2" y="209.4">DPK (USON, 6)</text>
<text x="168.4" y="204.5">2mm × 2.1mm</text>
<text x="168.4" y="209.4">1.6mm × 1.6mm</text>
<text x="141.2" y="214.3">YZP (DSBGA, 6)</text>
<text x="168.4" y="214.3">1mm × 0.5mm</text>
<text x="111.1" y="221.1">(1)</text>
<text x="118.6" y="221.1">For more information, see Section 11.</text>
<text x="111.1" y="224.5">(2)</text>
<text x="118.6" y="224.5">The package size (length × width) is a nominal value and</text>
<text x="118.6" y="227.9">includes pins, where applicable.</text>
<text x="27.9" y="265.5">An IMPORTANT NOTICE at the end of this data sheet addresses availability, warranty, changes, use in safety-critical applications,</text>
<text x="27.9" y="268.9">intellectual property matters and other important disclaimers. PRODUCTION DATA.</text>
</g>
<g font-size="2.6">
<text x="147.1" y="63.2">CCA</text>
<text x="157.6" y="63.2">CCA</text>
<text x="95.1" y="70.7">™</text>
<text x="126.8" y="71.7">CCB</text>
<text x="137.1" y="71.7">CCB</text>
<text x="27.4" y="93.4">CC</text>
<text x="75.9" y="93.4">CC</text>
<text x="75" y="101.9">CCA</text>
<text x="89.6" y="106.1">CC</text>
<text x="26" y="114.6">off</text>
<text x="161.3" y="128.9">CC</text>
<text x="174" y="128.9">CCZ</text>
<text x="139.5" y="139.4">CCA</text>
<text x="179.1" y="143.7">off</text>
<text x="193" y="143.7">off</text>
<text x="139.1" y="160.6">CC</text>
<text x="146.3" y="156.4">CC</text>
<text x="126.8" y="169.6">™</text>
</g>
<text font-size="2.5" x="134.4" y="24.3">SCES515N – DECEMBER 2003 – REVISED JUNE 2024</text>
<g font-size="2.4" fill="#2b292a">
<text x="19.9" y="197.4">DIR</text>
<text x="26.8" y="195.8">5</text>
<text x="21.4" y="208.9">A</text>
<text x="26.8" y="207.3">3</text>
<text x="100.4" y="219.1">4</text>
<text x="104.8" y="220.8">B</text>
<text x="45.5" y="232">V</text>
<text x="82.4" y="232">V</text>
</g>
<g font-size="2.1" fill="#00f">
<text x="159.7" y="188.8">(1)</text>
<text x="191" y="188.8">(2)</text>
</g>
<g font-size="1.9" fill="#2b292a">
<text x="47.1" y="232.5">CCA</text>
<text x="84" y="232.5">CCB</text>
</g>
</svg>
